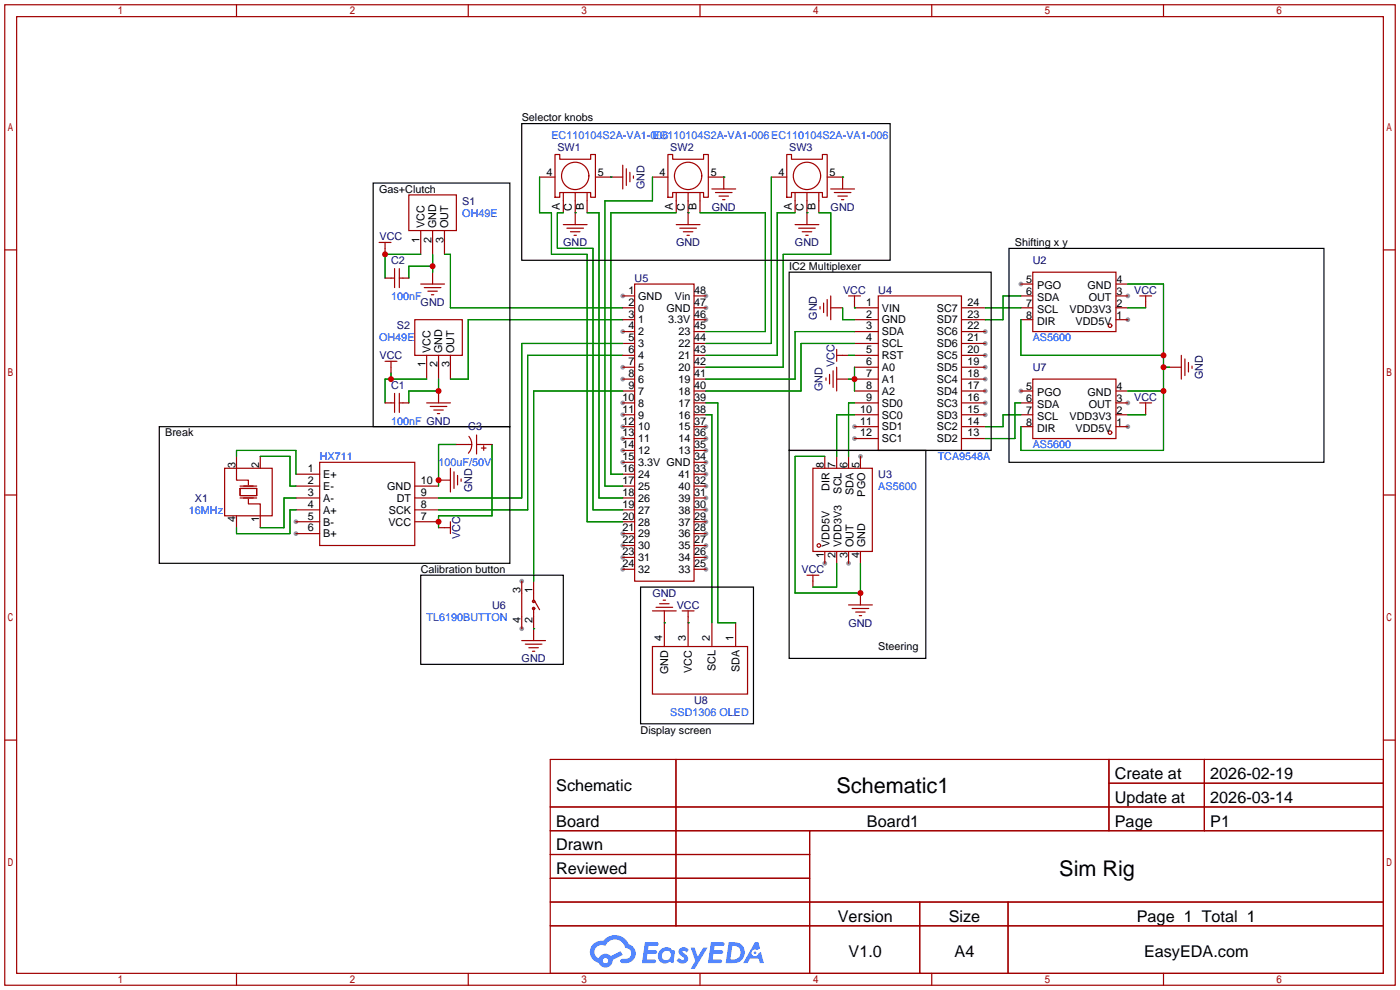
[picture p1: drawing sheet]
<svg xmlns="http://www.w3.org/2000/svg" width="299mm" height="212mm" viewBox="0 0 299 212" stroke-linecap="round" stroke-linejoin="round" font-family="sans-serif">
<g fill="#999">
<circle cx="241" cy="68.3" r=".51"/>
<circle cx="241" cy="63.2" r=".51"/>
<circle cx="218.2" cy="60.7" r=".51"/>
<circle cx="176.3" cy="120.4" r=".51"/>
<circle cx="181.4" cy="120.4" r=".51"/>
<circle cx="183.9" cy="97.5" r=".51"/>
<circle cx="63.2" cy="111.5" r=".51"/>
<circle cx="63.2" cy="114" r=".51"/>
<circle cx="182.6" cy="91.2" r=".51"/>
<circle cx="182.6" cy="93.7" r=".51"/>
<circle cx="210.6" cy="88.6" r=".51"/>
<circle cx="210.6" cy="86.1" r=".51"/>
<circle cx="210.6" cy="83.6" r=".51"/>
<circle cx="210.6" cy="81" r=".51"/>
<circle cx="210.6" cy="78.5" r=".51"/>
<circle cx="210.6" cy="75.9" r=".51"/>
<circle cx="210.6" cy="73.4" r=".51"/>
<circle cx="210.6" cy="70.9" r=".51"/>
<circle cx="150.9" cy="121.7" r=".51"/>
<circle cx="150.9" cy="119.1" r=".51"/>
<circle cx="150.9" cy="116.6" r=".51"/>
<circle cx="150.9" cy="114" r=".51"/>
<circle cx="150.9" cy="111.5" r=".51"/>
<circle cx="150.9" cy="109" r=".51"/>
<circle cx="150.9" cy="106.4" r=".51"/>
<circle cx="150.9" cy="103.9" r=".51"/>
<circle cx="150.9" cy="101.3" r=".51"/>
<circle cx="150.9" cy="98.8" r=".51"/>
<circle cx="150.9" cy="96.3" r=".51"/>
<circle cx="150.9" cy="93.7" r=".51"/>
<circle cx="150.9" cy="91.2" r=".51"/>
<circle cx="150.9" cy="68.3" r=".51"/>
<circle cx="150.9" cy="65.8" r=".51"/>
<circle cx="150.9" cy="63.2" r=".51"/>
<circle cx="133.1" cy="121.7" r=".51"/>
<circle cx="133.1" cy="119.1" r=".51"/>
<circle cx="133.1" cy="116.6" r=".51"/>
<circle cx="133.1" cy="114" r=".51"/>
<circle cx="133.1" cy="98.8" r=".51"/>
<circle cx="133.1" cy="96.3" r=".51"/>
<circle cx="133.1" cy="93.7" r=".51"/>
<circle cx="133.1" cy="91.2" r=".51"/>
<circle cx="133.1" cy="88.6" r=".51"/>
<circle cx="133.1" cy="86.1" r=".51"/>
<circle cx="133.1" cy="81" r=".51"/>
<circle cx="133.1" cy="78.5" r=".51"/>
<circle cx="133.1" cy="70.9" r=".51"/>
<circle cx="133.1" cy="63.2" r=".51"/>
<circle cx="111.5" cy="124.2" r=".51"/>
<circle cx="111.5" cy="134.4" r=".51"/>
<circle cx="241" cy="91.2" r=".51"/>
<circle cx="241" cy="86.1" r=".51"/>
<circle cx="218.2" cy="83.6" r=".51"/>
</g>
<g fill="none" stroke="#a10000" stroke-width=".25">
<path d="M1 1h297.2v209.6h-297.2zM3.6 3.6h292.1v204.4h-292.1zM50.5 1v2.6M100.1 1v2.6M149.6 1v2.6M199.1 1v2.6M248.7 1v2.6M1 53.4h2.6M295.7 53.4h2.5M1 105.8h2.6M295.7 105.8h2.5M1 158.2h2.6"/>
<path d="M295.7 158.2h2.5M117.6 162.3h178.1v45.7h-178.1zM117.6 172.5h178.1M117.6 177.5h178.1M144.5 162.3v35.6M173 177.5v30.5M237 162.3v15.2M237 167.4h58.7M257.4 162.3v15.2M117.6 182.6h55.4M117.6 192.8h178.1M117.6 187.7h55.4"/>
<path d="M117.6 197.9h178.1M196.6 192.8v15.2M215.4 192.8v15.2M50.5 208v2.6M100.1 208v2.6M149.6 208v2.6M199.1 208v2.6M248.7 208v2.6"/>
</g>
<g fill="#5487ff">
<path d="M145.3 202.7a1.3 1.3 0 0 1 1.9 .3l-.4 .6a.54 .54 0 0 0-.9-.2l.1 .2a1.34 1.34 0 0 1 .9 1.8 1.47 1.47 0 0 1-2.3-.1l.5-.6 .8 .5a.31 .31 0 0 0 .4-.3 .31 .31 0 0 0-.3-.4 1.12 1.12 0 0 1-.7-1.8z"/>
<path d="M147.6 202.5h.9l.6 2 1.2-2h.9l-2.7 4.6h-.9l1-1.7z"/>
<path d="M137.8 201.4h1.7a1.31 1.31 0 0 1 1.2 .2 .4 .4 0 0 1-.3 .5l-1.8 .1-.1 .9h1.6a.4 .4 0 0 1 .4 .4 .4 .4 0 0 1-.5 .4h-1.6l-.2 1.2h1.4a.46 .46 0 0 1 .5 0 .46 .46 0 0 1 .1 .5l-.4 .2h-2.6z"/>
<path d="M151.9 201.4h1.7a1.32 1.32 0 0 1 1.2 .2 .39 .39 0 0 1-.3 .5l-1.8 .1-.1 .9h1.6a.4 .4 0 0 1 .4 .4 .4 .4 0 0 1-.4 .4h-1.7l-.2 1.2h1.4a.46 .46 0 0 1 .5 0 .46 .46 0 0 1 .1 .5l-.4 .2h-2.6z"/>
<path d="M161.3 201.4h.8l.3 1.3-.6 .4a.75 .75 0 0 0-1.1 .3 .75 .75 0 0 0 .5 1 .75 .75 0 0 0 .9-.7l.5-.2 .6 2.3h-.8l-.3-.9h-1.8l-.5 .9h-1z"/>
<path d="M155.7 201.4l-.6 4.4h1.5a2.27 2.27 0 0 0 2.6-2.2 2.27 2.27 0 0 0-2.7-2.2zM156.5 202.1a1.5 1.5 0 0 1 1.8 1.6 1.5 1.5 0 0 1-1.9 1.4h-.3z"/>
<path d="M141.2 203a1.6 1.6 0 0 0-.3 2.3 1.6 1.6 0 0 0 2.3 .2l.7 .3 .3-2.4-.1-.3-.5-.1a1.58 1.58 0 0 0-2.4 0zM141.8 203.5a.98 .98 0 0 1 1.6 .4 .98 .98 0 0 1-1.1 1.3 .94 .94 0 0 1-.9-.7 .94 .94 0 0 1 .4-1z"/>
<path d="M126.8 201.8a2.37 2.37 0 0 0 1.1 4 1.54 1.54 0 0 0 1.8 1 1.54 1.54 0 0 0 1.2-1.6l2.2-1.1-.5-.8-2 1a1.57 1.57 0 0 0-2.7 .5 1.5 1.5 0 0 1-.7-2.1 1.5 1.5 0 0 1 2.2-.5 2.23 2.23 0 0 1 2.3-1.4 2.23 2.23 0 0 1 2 1.8 1.16 1.16 0 0 1 1.2 1.1 1.16 1.16 0 0 1-1.1 1.2h-.7a.47 .47 0 0 0-.5 .4 .47 .47 0 0 0 .4 .5 2.17 2.17 0 0 0 2.5-.9 2.17 2.17 0 0 0-.3-2.7l-.8-.4a3.2 3.2 0 0 0-5.5-.7l-1.1 .1zM128.8 205.3a.6 .6 0 0 1 1.2 0 .6 .6 0 0 1-1.2 0z"/>
<circle cx="161.4" cy="203.6" r=".28"/>
</g>
<g fill="none" stroke="#a10000" stroke-width=".25">
<path d="M115.3 37.8h3.3M118.6 33h1v1h6.6v-1h1.1v9.2h-1.1v-1.1h-6.6v1.1h-1zM127.3 37.8h5.8M133.1 35.3v5.1M133.9 36.1v3.5M134.6 36.8v2.1M135.4 37.6v.5M139.4 37.8h3.3M142.7 33h1.1v1h6.6v-1h1v9.2h-1v-1.1h-6.6v1.1h-1.1zM151.4 37.8h3.3v2.6M164.8 37.8h3.3M168.1 33h1.1v1h6.6v-1h1v9.2h-1v-1.1h-6.6v1.1h-1.1z"/>
<path d="M176.8 37.8h3.3v2.6M81 51.8h2.6M82.3 51.8v2.6M82.3 59.4h2M84.3 57.4v4.1M85.3 57.4v4.1M85.3 59.4h2.1M87.4 41.7h10.1v7.6h-10.1zM89.9 49.3v5.1M92.5 49.3v5.1M92.5 58.2v2.5M95 49.3v5.1"/>
<path d="M120.4 41.1v4.4M120.4 48h5.1M121.2 48.8h3.5M121.9 49.5h2.1M122.7 50.3h.5M122.9 41.1v6.9M125.5 41.1v4.4M144.5 41.1v4.4M144.5 48h5.1M145.3 48.8h3.5M146 49.5h2.1M146.8 50.3h.5"/>
<path d="M147.1 41.1v6.9M149.6 41.1v4.4M152.1 40.4h5.1M152.9 41.1h3.6M153.7 41.9h2M154.4 42.7h.5M169.9 41.1v4.4M169.9 48h5.1M170.7 48.8h3.5M171.4 49.5h2.1M172.2 50.3h.5M172.5 41.1v6.9"/>
<path d="M175 41.1v4.4M177.5 40.4h5.1M178.3 41.1h3.6M179.1 41.9h2M179.8 42.7h.5M220.7 58.2h17.8v12.7h-17.8zM82.3 77.2h2.5M83.6 77.2v2.6M88.6 68.3h10.2v7.6h-10.2zM89.9 60.7h5.1M90.7 61.5h3.5M91.2 75.9v5.1"/>
<path d="M91.4 62.2h2.1M92.2 63h.5M93.7 75.9v5.1M96.3 75.9v5.1M133.1 68.3h2.5M133.1 65.8h2.5M133.1 63.2h2.5M133.1 70.9h2.5M133.1 73.4h2.5M133.1 75.9h2.5M133.1 78.5h2.5M135.6 60.7h12.7v63.5h-12.7z"/>
<path d="M148.3 68.3h2.6M148.3 65.8h2.6M148.3 63.2h2.6M148.3 70.9h2.6M148.3 73.4h2.6M148.3 75.9h2.6M148.3 78.5h2.6M175.3 65.5v.5M176 64.8v2M176.8 64v3.6M177.5 65.8h2.6M177.5 63.2v5.1"/>
<path d="M178.1 79.2v3.6M178.8 74.7v2.5M178.8 78.5v5.1M178.8 75.9h2.6M181.4 63.2h2.5M182.6 68.3h5.1M182.6 63.2v2.6h5.1M182.6 70.9h5.1M182.6 73.4h5.1M182.6 75.9h5.1M182.6 78.5h5.1M187.7 63.2h17.8v33.1h-17.8z"/>
<path d="M205.5 68.3h5.1M205.5 65.8h5.1M205.5 70.9h5.1M205.5 73.4h5.1M205.5 75.9h5.1M205.5 78.5h5.1M218.2 68.3h2.5M218.2 65.8h2.5M218.2 63.2h2.5M218.2 60.7h2.5M238.5 68.3h2.5M238.5 65.8h2.5"/>
<path d="M238.5 63.2h2.5M238.5 60.7h2.5M243.6 63.2h2.5M244.9 63.2v2.6M249.9 78.5h2.6M252.5 75.9v5.1M253.2 76.7v3.6M254 77.5v2M254.8 78.2v.5M50.5 97.5v5.1h2.6v1M55.6 97.5v2.6M68.3 98.8h20.3v17.8h-20.3z"/>
<path d="M82.3 86.1h2M84.3 84.1v4M85.3 86.1h2.1M85.3 84.1v4M91.2 86.1h5.1M91.9 86.9h3.6M92.7 87.6h2M93.5 88.4h.5M93.7 83.6v2.5M97.5 95h3.3M100.2 93.3a2.74 2.74 0 0 1-.1 3.6M101.9 93v4"/>
<path d="M101.9 95h3.3M102.9 95.8h1M103.4 95.2v1.1M133.1 86.1h2.5M133.1 81h2.5M133.1 83.6h2.5M133.1 88.6h2.5M133.1 91.2h2.5M133.1 93.7h2.5M133.1 98.8h2.5M133.1 96.3h2.5M148.3 86.1h2.6"/>
<path d="M148.3 81h2.6M148.3 83.6h2.6M148.3 88.6h2.6M148.3 91.2h2.6M148.3 93.7h2.6M148.3 98.8h2.6M148.3 96.3h2.6M176.3 97.5v2.6M176.5 80.8v.5M177.3 80v2M178.8 97.5v2.6M178.8 81h2.6"/>
<path d="M181.4 97.5v2.6M182.6 86.1h5.1M182.6 81h5.1M182.6 83.6h5.1M182.6 88.6h5.1M182.6 91.2h5.1M182.6 93.7h5.1M183.9 97.5v2.6M205.5 86.1h5.1M205.5 81h5.1M205.5 83.6h5.1M205.5 88.6h5.1"/>
<path d="M205.5 91.2h5.1M205.5 93.7h5.1M218.2 86.1h2.5M218.2 83.6h2.5M218.2 88.6h2.5M218.2 91.2h2.5M220.7 81h17.8v12.7h-17.8zM238.5 86.1h2.5M238.5 83.6h2.5M238.5 88.6h2.5M238.5 91.2h2.5M243.6 86.1h2.5"/>
<path d="M244.9 86.1v2.5M48 100.1h10.2v10.1h-10.2zM50.5 110.2v2.6M51.3 104.4h3.6v1.5h-3.6zM51.3 103.9h3.6M51.3 106.4h3.6M53.1 106.7v1h2.5v5.1M63.2 101.3h5.1M63.2 103.9h5.1M63.2 106.4h5.1M63.2 109h5.1M63.2 111.5h5.1"/>
<path d="M63.2 114h5.1M88.6 103.9h5.1M88.6 106.4h5.1M88.6 109h5.1M88.6 111.5h5.1M93.7 112.8h2.6M93.7 102.6h2.6M96.3 100.1v5.1M96.3 111.5v2.5M97 100.8v3.6M97.8 101.6v2M98.6 102.4v.5"/>
<path d="M133.1 101.3h2.5M133.1 103.9h2.5M133.1 106.4h2.5M133.1 109h2.5M133.1 111.5h2.5M133.1 114h2.5M133.1 119.1h2.5M133.1 116.6h2.5M148.3 101.3h2.6M148.3 103.9h2.6M148.3 106.4h2.6M148.3 109h2.6"/>
<path d="M148.3 111.5h2.6M148.3 114h2.6M148.3 119.1h2.6M148.3 116.6h2.6M173.7 100.1h12.7v17.8h-12.7zM176.3 117.9v2.5M178.8 117.9v2.5M181.4 117.9v2.5M183.9 117.9v2.5M111.5 124.2v10.2M111.5 136.9h5.1M112.3 137.7h3.5"/>
<path d="M113 138.4h2.1M113.8 139.2h.5M114 124.2v4.3M114 130v6.9M114.3 128.5l1 1.8M133.1 121.7h2.5M139.4 138.2h20.4v10.1h-20.4zM139.4 130.6h5.1M140.2 129.8h3.6M141 129h2M141.7 128.3h.5M142 130.6v7.6"/>
<path d="M145.8 130.6h2.5M147.1 130.6v7.6M148.3 121.7h2.6M152.1 133.1v5.1M157.2 133.1v5.1M172.5 122.9h2.5M173.7 122.9v2.6M181.4 129.3h5M182.1 130h3.6M182.9 130.8h2M183.6 131.6h.5M183.9 126.7v2.6"/>
<circle cx="122.9" cy="37.6" r="2.92"/>
<circle cx="147.1" cy="37.6" r="2.92"/>
<circle cx="172.5" cy="37.6" r="2.92"/>
<circle cx="237.2" cy="69.6" r=".38"/>
<circle cx="237.2" cy="92.5" r=".38"/>
<circle cx="175" cy="116.6" r=".38"/>
<circle cx="114" cy="128.5" r=".25"/>
<circle cx="114" cy="130" r=".25"/>
</g>
<g fill="none" stroke="#008700" stroke-width=".25">
<path d="M115.3 37.8v7.7h2.6v8.9h7.6v57.1h7.6M130.6 37.8h.1M139.4 37.8v5.1h-10.1v61h3.8M154.7 37.8h.1M164.8 37.8v35.6h-13.9M180.1 37.8h.1M89.9 54.4h-7.6v5M92.5 54.4v3.8M92.5 56.9h-5.1v2.5M95 54.4h1.3v11.4h36.8M120.4 45.5h-1.3v7.6h7.6v55.9h6.4M122.9 45.5h.1"/>
<path d="M125.5 45.5h2.5v60.9h5.1M144.5 45.5h-13.9v55.8h2.5M147.1 45.5h.1M149.6 45.5h14v25.4h-12.7M169.9 45.5h-3.8v30.4h-15.2M172.5 45.5h.1M175 45.5h2.5v8.9h-10.1v24.1h-16.5M83.6 79.8v1.2M133.1 73.4h-21.6v33h-17.8M133.1 75.9h-20.3v33.1h-19.1M133.1 68.3h-33v12.7h-3.8M180.1 65.8v2.5h2.5"/>
<path d="M181.4 75.9h1.2M182.6 65.8h.1M182.6 70.9h-12.7v10.1h-19M182.6 73.4h-11.4v10.2h-20.3M182.6 78.5v5.1M210.6 65.8h7.6M218.2 63.2h-3.8v5.1h-3.8M218.2 68.3v7.6h30.5M241 60.7h7.7v35.6h-30.5v-5.1M241 65.8h3.9M248.7 78.5h1.2M50.5 97.5v-1.2h12.7v5"/>
<path d="M55.6 97.5h6.4v6.4h1.2M91.2 81h-8.9v5.1M93.7 81v2.6h-6.3v2.5M97.5 95h-3.8v8.9M105.2 95v15.2h-11.5v2.6M133.1 83.6h-19.1v40.6M150.9 86.1h2.5v47h3.8M150.9 88.6h1.2v44.5M176.3 97.5h-6.4v29.2h14v-6.3M181.4 81h1.2M182.6 86.1h-1.2v11.4M182.6 88.6h-3.8v8.9"/>
<path d="M218.2 86.1h-1.3v7.6h-6.3M218.2 88.6h-3.8v2.6h-3.8M241 83.6h7.7M241 88.6h3.9M63.2 109h-1.2v5h-11.5v-1.2M63.2 106.4h-2.5v6.4h-5.1M114 134.4h.1M142 133.1h.1M147.1 133.1h.1M178.8 120.4v5.1h-5.1"/>
</g>
<path d="M79.8 39.1h29.2v52.1h-29.2zM111.5 26.4h78.7v29.2h-78.7zM168.7 58.2h43.1v38.1h-43.1zM215.6 53.1h67.4v45.7h-67.4zM34 91.2h75v29.2h-75zM168.7 96.3h29.2v44.4h-29.2zM89.9 122.9h30.5v19.1h-30.5zM136.9 125.5h24.1v29.2h-24.1z" fill="none" stroke="#000" stroke-width=".25"/>
<g fill="#c00">
<circle cx="93.7" cy="102.6" r=".63"/>
<circle cx="93.7" cy="111.5" r=".63"/>
<circle cx="92.5" cy="56.9" r=".63"/>
<circle cx="82.3" cy="54.4" r=".63"/>
<circle cx="83.6" cy="81" r=".63"/>
<circle cx="182.6" cy="81" r=".63"/>
<circle cx="248.7" cy="78.5" r=".63"/>
<circle cx="248.7" cy="83.6" r=".63"/>
<circle cx="248.7" cy="75.9" r=".63"/>
<circle cx="183.9" cy="126.7" r=".63"/>
<circle cx="93.7" cy="83.6" r=".63"/>
</g>
<g font-size="4.6">
<text x="178.8" y="169.4">Schematic1</text>
<text x="226.4" y="187.2">Sim Rig</text>
</g>
<g font-size="3.5">
<text x="238.3" y="166.5">Create at</text>
<text x="258.7" y="166.5">2026-02-19</text>
<text x="118.9" y="169.1">Schematic</text>
<text x="238.3" y="171.6">Update at</text>
<text x="258.7" y="171.6">2026-03-14</text>
<text x="118.9" y="176.7">Board</text>
<text x="185.3" y="176.7">Board1</text>
<text x="238.3" y="176.7">Page</text>
<text x="258.7" y="176.7">P1</text>
<text x="118.9" y="181.8">Drawn</text>
<text x="118.9" y="186.8">Reviewed</text>
<text x="179.1" y="197">Version</text>
<text x="202.8" y="197">Size</text>
<text x="243" y="197">Page 1 Total 1</text>
<text x="181.4" y="204.6">V1.0</text>
<text x="204" y="204.6">A4</text>
<text x="244.5" y="204.6">EasyEDA.com</text>
</g>
<g font-size="2.3">
<text x="111.5" y="26">Selector knobs</text>
<text x="81" y="41.2">Gas+Clutch</text>
<text x="116.8" y="37.6">4</text>
<text x="127.8" y="37.6">5</text>
<text x="141" y="37.6">4</text>
<text x="151.9" y="37.6">5</text>
<text x="166.4" y="37.6">4</text>
<text x="177.3" y="37.6">5</text>
<text x="119.7" y="45" transform="rotate(-90 119.7 45)">A</text>
<text x="122.2" y="45.1" transform="rotate(-90 122.2 45.1)">C</text>
<text x="124.8" y="45" transform="rotate(-90 124.8 45)">B</text>
<text x="143.8" y="45" transform="rotate(-90 143.8 45)">A</text>
<text x="146.3" y="45.1" transform="rotate(-90 146.3 45.1)">C</text>
<text x="148.9" y="45" transform="rotate(-90 148.9 45)">B</text>
<text x="169.2" y="45" transform="rotate(-90 169.2 45)">A</text>
<text x="171.7" y="45.1" transform="rotate(-90 171.7 45.1)">C</text>
<text x="174.3" y="45" transform="rotate(-90 174.3 45)">B</text>
<text x="89.7" y="51.8" transform="rotate(-90 89.7 51.8)">1</text>
<text x="90.7" y="48.8" transform="rotate(-90 90.7 48.8)">VCC</text>
<text x="92.2" y="51.8" transform="rotate(-90 92.2 51.8)">2</text>
<text x="93.2" y="48.8" transform="rotate(-90 93.2 48.8)">GND</text>
<text x="94.8" y="51.8" transform="rotate(-90 94.8 51.8)">3</text>
<text x="95.8" y="48.8" transform="rotate(-90 95.8 48.8)">OUT</text>
<text x="216.9" y="52.6">Shifting x y</text>
<text x="168.7" y="57.7">IC2 Multiplexer</text>
<text x="134.4" y="65.3">2</text>
<text x="134.4" y="62.8">1</text>
<text x="136.4" y="64.1">GND</text>
<text x="144.2" y="64.1">Vin</text>
<text x="148.3" y="65.3">47</text>
<text x="148.3" y="62.8">48</text>
<text x="185.2" y="65.3">1</text>
<text x="206.8" y="65.3">24</text>
<text x="219.3" y="60.5">5</text>
<text x="219.3" y="63">6</text>
<text x="219.3" y="65.6">7</text>
<text x="221.7" y="61.7">PGO</text>
<text x="221.7" y="64.3">SDA</text>
<text x="232.4" y="61.7">GND</text>
<text x="232.7" y="64.3">OUT</text>
<text x="238.6" y="65.6">2</text>
<text x="238.6" y="63">3</text>
<text x="238.6" y="60.5">4</text>
<text x="134.4" y="70.4">4</text>
<text x="134.4" y="67.9">3</text>
<text x="136.4" y="71.7">2</text>
<text x="136.4" y="69.1">1</text>
<text x="136.4" y="66.6">0</text>
<text x="142.4" y="66.6">GND</text>
<text x="142.8" y="69.1">3.3V</text>
<text x="145" y="71.7">23</text>
<text x="148.3" y="70.4">45</text>
<text x="148.3" y="67.9">46</text>
<text x="185.2" y="67.9">2</text>
<text x="185.2" y="70.4">3</text>
<text x="188.5" y="66.6">VIN</text>
<text x="188.5" y="69.1">GND</text>
<text x="188.5" y="71.7">SDA</text>
<text x="200.2" y="71.7">SC6</text>
<text x="200.2" y="69.1">SD7</text>
<text x="200.2" y="66.6">SC7</text>
<text x="206.8" y="70.4">22</text>
<text x="206.8" y="67.9">23</text>
<text x="219.3" y="68.1">8</text>
<text x="221.7" y="66.8">SCL</text>
<text x="221.7" y="69.4">DIR</text>
<text x="228.6" y="66.8">VDD3V3</text>
<text x="229.9" y="69.4">VDD5V</text>
<text x="238.6" y="68.1">1</text>
<text x="92" y="75.4" transform="rotate(-90 92 75.4)">VCC</text>
<text x="94.5" y="75.4" transform="rotate(-90 94.5 75.4)">GND</text>
<text x="97.1" y="75.4" transform="rotate(-90 97.1 75.4)">OUT</text>
<text x="134.4" y="75.5">6</text>
<text x="134.4" y="72.9">5</text>
<text x="136.4" y="76.8">4</text>
<text x="136.4" y="74.2">3</text>
<text x="145" y="76.8">21</text>
<text x="145" y="74.2">22</text>
<text x="148.3" y="75.5">43</text>
<text x="148.3" y="72.9">44</text>
<text x="185.2" y="72.9">4</text>
<text x="185.2" y="75.5">5</text>
<text x="188.5" y="74.2">SCL</text>
<text x="188.5" y="76.8">RST</text>
<text x="200.2" y="76.8">SC5</text>
<text x="200.2" y="74.2">SD6</text>
<text x="206.8" y="75.5">20</text>
<text x="206.8" y="72.9">21</text>
<text x="91" y="78.5" transform="rotate(-90 91 78.5)">1</text>
<text x="93.5" y="78.5" transform="rotate(-90 93.5 78.5)">2</text>
<text x="96" y="78.5" transform="rotate(-90 96 78.5)">3</text>
<text x="134.4" y="83.1">9</text>
<text x="134.4" y="80.6">8</text>
<text x="134.4" y="78">7</text>
<text x="136.4" y="81.8">6</text>
<text x="136.4" y="79.3">5</text>
<text x="145" y="81.8">19</text>
<text x="145" y="79.3">20</text>
<text x="148.3" y="83.1">40</text>
<text x="148.3" y="80.6">41</text>
<text x="148.3" y="78">42</text>
<text x="185.2" y="78">6</text>
<text x="185.2" y="80.6">7</text>
<text x="185.2" y="83.1">8</text>
<text x="188.5" y="79.3">A0</text>
<text x="188.5" y="81.8">A1</text>
<text x="200.2" y="81.8">SC4</text>
<text x="200.2" y="79.3">SD5</text>
<text x="206.8" y="83.1">17</text>
<text x="206.8" y="80.6">18</text>
<text x="206.8" y="78">19</text>
<text x="219.3" y="83.3">5</text>
<text x="238.6" y="83.3">4</text>
<text x="133.1" y="88.2">11</text>
<text x="133.1" y="85.6">10</text>
<text x="136.4" y="89.5">9</text>
<text x="136.4" y="86.9">8</text>
<text x="136.4" y="84.4">7</text>
<text x="145" y="89.5">16</text>
<text x="145" y="86.9">17</text>
<text x="145" y="84.4">18</text>
<text x="148.3" y="88.2">38</text>
<text x="148.3" y="85.6">39</text>
<text x="183.9" y="88.2">10</text>
<text x="185.2" y="85.6">9</text>
<text x="188.5" y="84.4">A2</text>
<text x="188.5" y="86.9">SD0</text>
<text x="188.5" y="89.5">SC0</text>
<text x="200.2" y="89.5">SD3</text>
<text x="200.2" y="86.9">SC3</text>
<text x="200.2" y="84.4">SD4</text>
<text x="206.8" y="88.2">15</text>
<text x="206.8" y="85.6">16</text>
<text x="219.3" y="85.9">6</text>
<text x="219.3" y="88.4">7</text>
<text x="221.7" y="84.6">PGO</text>
<text x="221.7" y="87.1">SDA</text>
<text x="221.7" y="89.7">SCL</text>
<text x="228.6" y="89.7">VDD3V3</text>
<text x="232.4" y="84.6">GND</text>
<text x="232.7" y="87.1">OUT</text>
<text x="238.6" y="88.4">2</text>
<text x="238.6" y="85.9">3</text>
<text x="35.3" y="93.3">Break</text>
<text x="133.1" y="95.8">14</text>
<text x="133.1" y="93.3">13</text>
<text x="133.1" y="90.7">12</text>
<text x="136.4" y="94.5">11</text>
<text x="136.4" y="92">10</text>
<text x="145" y="94.5">14</text>
<text x="145" y="92">15</text>
<text x="148.3" y="95.8">35</text>
<text x="148.3" y="93.3">36</text>
<text x="148.3" y="90.7">37</text>
<text x="183.9" y="90.7">11</text>
<text x="183.9" y="93.3">12</text>
<text x="188.5" y="92">SD1</text>
<text x="188.5" y="94.5">SC1</text>
<text x="200.2" y="94.5">SD2</text>
<text x="200.2" y="92">SC2</text>
<text x="206.8" y="93.3">13</text>
<text x="206.8" y="90.7">14</text>
<text x="219.3" y="91">8</text>
<text x="221.7" y="92.2">DIR</text>
<text x="229.9" y="92.2">VDD5V</text>
<text x="238.6" y="91">1</text>
<text x="50.3" y="100.1" transform="rotate(-90 50.3 100.1)">3</text>
<text x="55.4" y="100.1" transform="rotate(-90 55.4 100.1)">2</text>
<text x="65.8" y="100.9">1</text>
<text x="133.1" y="100.9">16</text>
<text x="133.1" y="98.3">15</text>
<text x="136.4" y="99.6">3.3V GND</text>
<text x="136.4" y="97.1">12</text>
<text x="145" y="97.1">13</text>
<text x="148.3" y="100.9">33</text>
<text x="148.3" y="98.3">34</text>
<text x="176" y="99.9" transform="rotate(-90 176 99.9)">8</text>
<text x="178.6" y="99.9" transform="rotate(-90 178.6 99.9)">7</text>
<text x="181.1" y="99.9" transform="rotate(-90 181.1 99.9)">6</text>
<text x="183.7" y="99.9" transform="rotate(-90 183.7 99.9)">5</text>
<text x="65.8" y="103.4">2</text>
<text x="65.8" y="106">3</text>
<text x="69.1" y="102.2">E+</text>
<text x="69.1" y="104.7">E-</text>
<text x="69.1" y="107.2">A-</text>
<text x="82.8" y="104.7">GND</text>
<text x="84.8" y="107.2">DT</text>
<text x="89.9" y="106">9</text>
<text x="89.9" y="103.4">10</text>
<text x="133.1" y="106">18</text>
<text x="133.1" y="103.4">17</text>
<text x="136.4" y="107.2">26</text>
<text x="136.4" y="104.7">25</text>
<text x="136.4" y="102.2">24</text>
<text x="145" y="107.2">39</text>
<text x="145" y="104.7">40</text>
<text x="145" y="102.2">41</text>
<text x="148.3" y="106">31</text>
<text x="148.3" y="103.4">32</text>
<text x="177.3" y="105" transform="rotate(-90 177.3 105)">DIR</text>
<text x="179.9" y="105.5" transform="rotate(-90 179.9 105.5)">SCL</text>
<text x="182.4" y="105.8" transform="rotate(-90 182.4 105.8)">SDA</text>
<text x="184.9" y="106.1" transform="rotate(-90 184.9 106.1)">PGO</text>
<text x="50.3" y="111.5" transform="rotate(-90 50.3 111.5)">4</text>
<text x="55.4" y="111.5" transform="rotate(-90 55.4 111.5)">1</text>
<text x="65.8" y="108.5">4</text>
<text x="65.8" y="111">5</text>
<text x="65.8" y="113.6">6</text>
<text x="69.1" y="109.8">A+</text>
<text x="69.1" y="112.3">B-</text>
<text x="83" y="112.3">VCC</text>
<text x="83.1" y="109.8">SCK</text>
<text x="89.9" y="111">7</text>
<text x="89.9" y="108.5">8</text>
<text x="133.1" y="113.6">21</text>
<text x="133.1" y="111">20</text>
<text x="133.1" y="108.5">19</text>
<text x="136.4" y="112.3">28</text>
<text x="136.4" y="109.8">27</text>
<text x="145" y="112.3">37</text>
<text x="145" y="109.8">38</text>
<text x="148.3" y="113.6">28</text>
<text x="148.3" y="111">29</text>
<text x="148.3" y="108.5">30</text>
<text x="69.1" y="114.9">B+</text>
<text x="133.1" y="118.7">23</text>
<text x="133.1" y="116.1">22</text>
<text x="136.4" y="119.9">31</text>
<text x="136.4" y="117.4">30</text>
<text x="136.4" y="114.9">29</text>
<text x="145" y="119.9">34</text>
<text x="145" y="117.4">35</text>
<text x="145" y="114.9">36</text>
<text x="148.3" y="118.7">26</text>
<text x="148.3" y="116.1">27</text>
<text x="176" y="119.3" transform="rotate(-90 176 119.3)">1</text>
<text x="177.3" y="116.9" transform="rotate(-90 177.3 116.9)">VDD5V</text>
<text x="178.6" y="119.3" transform="rotate(-90 178.6 119.3)">2</text>
<text x="179.9" y="116.9" transform="rotate(-90 179.9 116.9)">VDD3V3</text>
<text x="181.1" y="119.3" transform="rotate(-90 181.1 119.3)">3</text>
<text x="182.4" y="116.9" transform="rotate(-90 182.4 116.9)">OUT</text>
<text x="183.7" y="119.3" transform="rotate(-90 183.7 119.3)">4</text>
<text x="184.9" y="116.9" transform="rotate(-90 184.9 116.9)">GND</text>
<text x="89.9" y="122.5">Calibration button</text>
<text x="133.1" y="121.2">24</text>
<text x="136.4" y="122.5">32</text>
<text x="145" y="122.5">33</text>
<text x="148.3" y="121.2">25</text>
<text x="111.3" y="126.7" transform="rotate(-90 111.3 126.7)">3</text>
<text x="113.8" y="126.7" transform="rotate(-90 113.8 126.7)">1</text>
<text x="111.3" y="133.1" transform="rotate(-90 111.3 133.1)">4</text>
<text x="113.8" y="133.1" transform="rotate(-90 113.8 133.1)">2</text>
<text x="141.5" y="136.9" transform="rotate(-90 141.5 136.9)">4</text>
<text x="146.6" y="136.9" transform="rotate(-90 146.6 136.9)">3</text>
<text x="151.7" y="136.9" transform="rotate(-90 151.7 136.9)">2</text>
<text x="156.8" y="136.9" transform="rotate(-90 156.8 136.9)">1</text>
<text x="147.9" y="143.8" transform="rotate(-90 147.9 143.8)">VCC</text>
<text x="153" y="143.4" transform="rotate(-90 153 143.4)">SCL</text>
<text x="158" y="143.7" transform="rotate(-90 158 143.7)">SDA</text>
<text x="187.7" y="139">Steering</text>
<text x="142.8" y="144.1" transform="rotate(-90 142.8 144.1)">GND</text>
<text x="136.9" y="156.8">Display screen</text>
</g>
<g font-size="2.3" fill="#00f">
<text x="117.9" y="29.8">EC110104S2A-VA1-006</text>
<text x="139.4" y="29.8">EC110104S2A-VA1-006EC110104S2A-VA1-006</text>
<text x="98.8" y="46.3">OH49E</text>
<text x="83.6" y="64.1">100nF</text>
<text x="81" y="72.9">OH49E</text>
<text x="220.7" y="72.9">AS5600</text>
<text x="83.6" y="90.7">100nF GND</text>
<text x="220.7" y="95.8">AS5600</text>
<text x="68.3" y="98.3">HX711</text>
<text x="93.7" y="99.6">100uF/50V</text>
<text x="200.4" y="98.3">TCA9548A</text>
<text x="187.7" y="104.7">AS5600</text>
<text x="40.4" y="109.8">16MHz</text>
<text x="91.2" y="132.6">TL6190BUTTON</text>
<text x="143.3" y="153">SSD1306 OLED</text>
</g>
<g font-size="2.3" fill="#000080">
<text x="119.1" y="32.3">SW1</text>
<text x="143.3" y="32.3">SW2</text>
<text x="168.7" y="32.3">SW3</text>
<text x="137.7" y="40.4" transform="rotate(-90 137.7 40.4)">GND</text>
<text x="98.8" y="43.7">S1</text>
<text x="152.1" y="45">GND</text>
<text x="177.5" y="45">GND</text>
<text x="81.1" y="51.4">VCC</text>
<text x="120.4" y="52.6">GND</text>
<text x="144.5" y="52.6">GND</text>
<text x="169.9" y="52.6">GND</text>
<text x="83.6" y="56.4">C2</text>
<text x="220.7" y="56.4">U2</text>
<text x="89.9" y="65.3">GND</text>
<text x="135.6" y="60.2">U5</text>
<text x="180.2" y="62.8">VCC</text>
<text x="187.7" y="62.8">U4</text>
<text x="242.4" y="62.8">VCC</text>
<text x="84.8" y="70.4">S2</text>
<text x="174.5" y="68.4" transform="rotate(-90 174.5 68.4)">GND</text>
<text x="81.1" y="76.8">VCC</text>
<text x="83.6" y="83.1">C1</text>
<text x="175.8" y="83.6" transform="rotate(-90 175.8 83.6)">GND</text>
<text x="178.4" y="78.4" transform="rotate(-90 178.4 78.4)">VCC</text>
<text x="220.7" y="79.3">U7</text>
<text x="257.1" y="81.1" transform="rotate(-90 257.1 81.1)">GND</text>
<text x="242.4" y="85.6">VCC</text>
<text x="100.1" y="92">C3</text>
<text x="41.7" y="107.2">X1</text>
<text x="100.9" y="105.2" transform="rotate(-90 100.9 105.2)">GND</text>
<text x="187.7" y="102.2">U3</text>
<text x="98.3" y="115.2" transform="rotate(-90 98.3 115.2)">VCC</text>
<text x="171.3" y="122.5">VCC</text>
<text x="105.2" y="130.1">U6</text>
<text x="139.4" y="127.6">GND</text>
<text x="144.6" y="130.1">VCC</text>
<text x="181.3" y="133.9">GND</text>
<text x="111.5" y="141.5">GND</text>
<text x="148.3" y="150.4">U8</text>
</g>
</svg>
